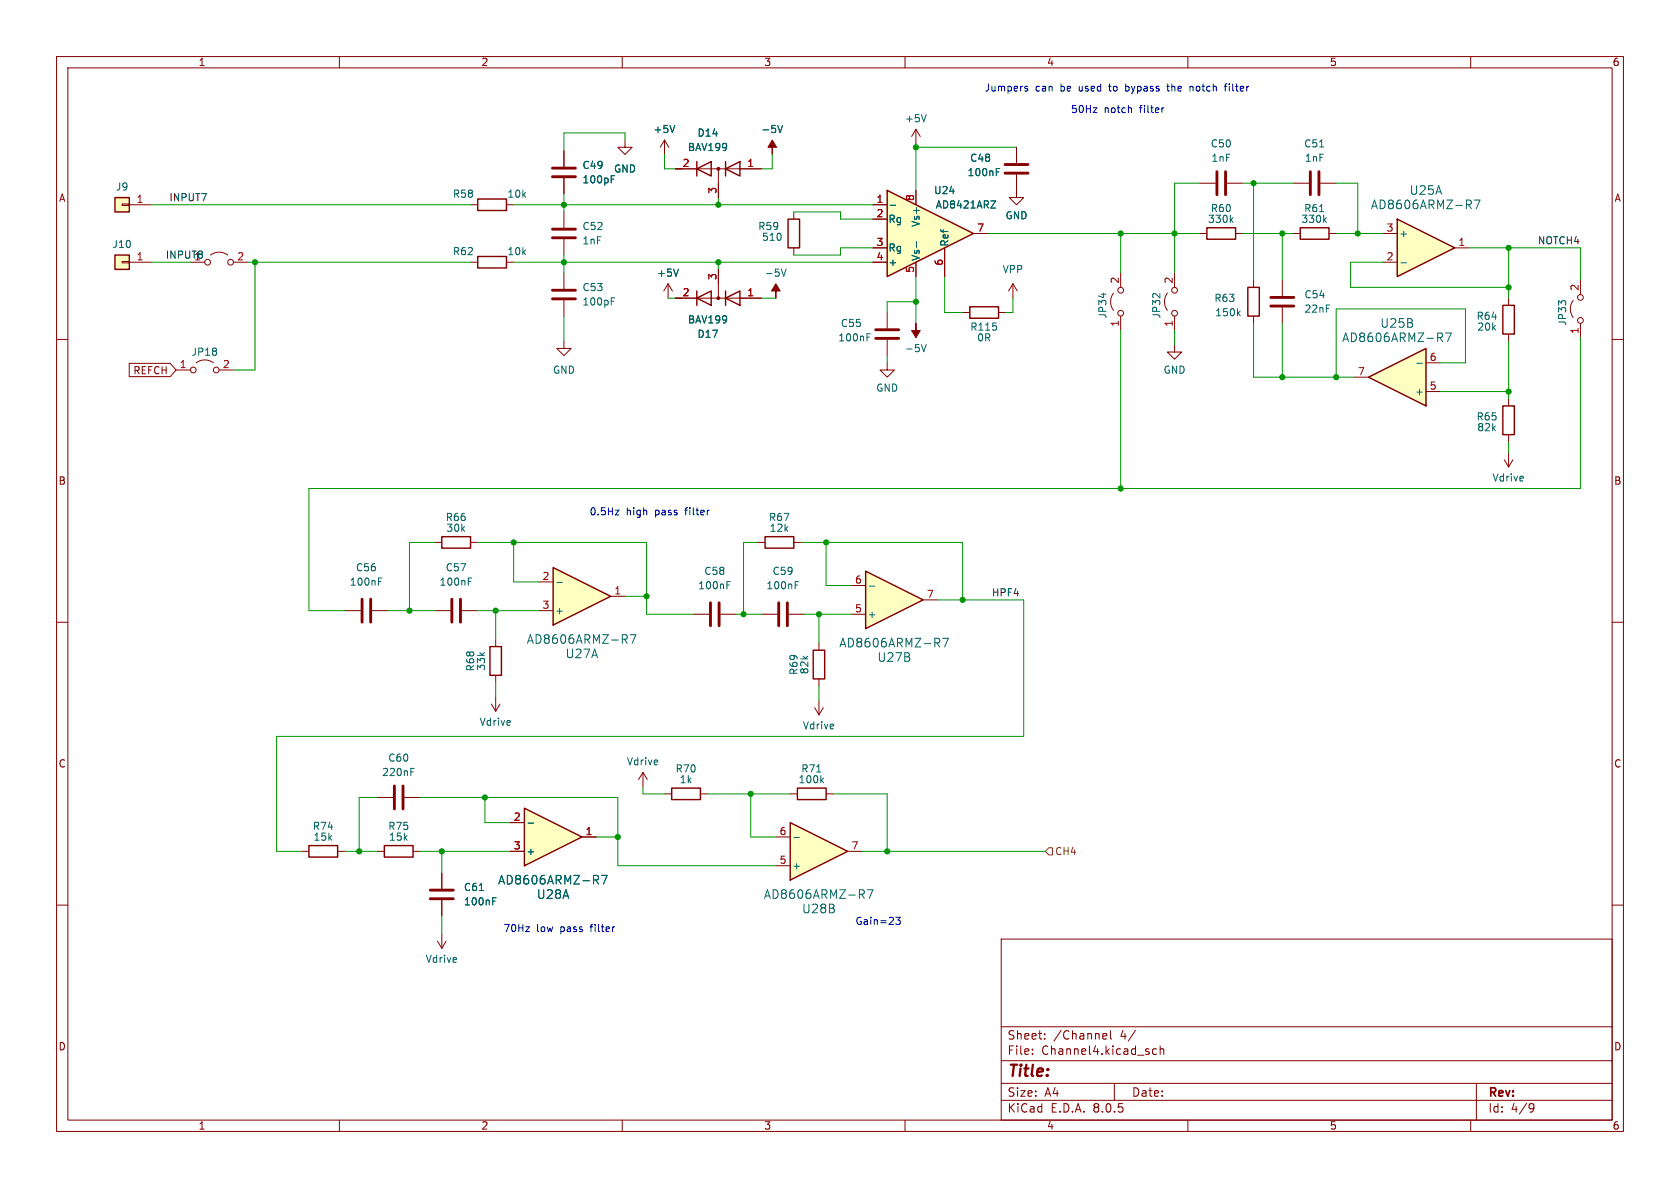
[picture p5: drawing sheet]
<svg xmlns="http://www.w3.org/2000/svg" width="297mm" height="210mm" viewBox="0 0 297 210" stroke-linecap="round" stroke-linejoin="round" font-family="sans-serif">
<g fill="none" stroke="#840000" stroke-width=".18">
<path d="M10 10h277v190h-277zM12 12h273v186h-273zM60 10v2M110 10v2M160 10v2M210 10v2M260 10v2M10 60h2M285 60h2M10 110h2M285 110h2M10 160h2"/>
<path d="M285 160h2M177 166h108v32h-108zM60 198v2M110 198v2M160 198v2M177 194.5h108M177 191.5h108M177 187.5h108M177 181.5h108M182.5 186.3v.1M182.5 185.5v.1M184.7 183.6v.1"/>
<path d="M184.7 182.8v.1M195.2 182.7l.4 .1 .1 .3-.7 .1M195.6 183.6l-.4 .1M196.3 182.2v1.3l.2 .2M197 191.5v3M200.7 182.1l-1.2 2M204.5 185.5l-.5-.1-.3 .3v.4l.2 .2h.6M205.1 185.5l.2-.1 .4 .1v.9M205.1 184.9v1.5M210 198v2M260 198v2M261 191.5v6.5"/>
<path d="M270.6 195.1l.5 .1a.99 .99 0 0 1-.4 1.4h-.2M271.2 195.7l-.3 .3h-.3"/>
</g>
<path d="M97.8 100.3l10.1 5.1-10.1 5.1z" fill="#ffffc2"/>
<path d="M265.7 54h2v5.1h-2zM97.8 100.3l10.1 5.1-10.1 5.1z" fill="none" stroke="#840000" stroke-width=".25"/>
<g fill="none" stroke="#840000" stroke-width=".18">
<path d="M99.7 26.7v2.8M99.7 31.5v2.8M99.7 37.5v2.8M99.7 42.3v2.8M266.7 52.7v1.3M266.7 59.1v1.2M278.1 53.1a2.53 2.53 0 0 0 0 3M279.4 49.5v2.6M279.4 57.2v2.5M95.2 102.9h2.6M95.2 108h2.6M107.9 105.4h2.6"/>
<path d="M113.7 136.5l-.8 1.3M113.7 136.5v2.6M113.7 136.5l.7 1.3"/>
<circle cx="279.4" cy="56.6" r=".51"/>
<circle cx="279.4" cy="52.6" r=".51"/>
</g>
<path d="M108.1 31.7h.4M98.4 103h1M110.4 113l.5 .7M110.7 112.3l.2 .2-.2 .4M111.4 112.2h1l-.6 1.5" fill="none" stroke="#006464" stroke-width=".18"/>
<path d="M97.7 31.2h4M97.7 29.7h4M97.7 42h4M97.7 40.5h4" fill="none" stroke="#840000" stroke-width=".51"/>
<path d="M247 38.7l10.2 5.1-10.2 5.1z" fill="#ffffc2"/>
<path d="M247 38.7l10.2 5.1-10.2 5.1zM171.4 54.2h5.1v2.1h-5.1zM265.7 71.8h2v5h-2z" fill="none" stroke="#840000" stroke-width=".25"/>
<path d="M170.2 55.2h1.2M176.5 55.2h1.3M244.5 46.4h2.5M244.5 41.3h2.5M257.2 43.8h2.5M266.7 70.5v1.3M266.7 76.8v1.3M122.6 108.6h2.7M127.4 108.6h2.8M86.9 124.5l.7 1.2M87.6 123.2v2.5M88.4 124.5l-.8 1.2" fill="none" stroke="#840000" stroke-width=".18"/>
<path d="M259.6 36.2l.5 .7M260 35.4l.1 .3-.1 .4M260.6 35.4h1l-.6 1.5M247.7 46.5h.9M128.5 103.4h.4M128.5 102.8h.6" fill="none" stroke="#006464" stroke-width=".18"/>
<path d="M125.6 106.6v4M127.1 106.6v4" fill="none" stroke="#840000" stroke-width=".51"/>
<path d="M20.3 45.1h2.6v2.5h-2.6z" fill="#ffffc2"/>
<path d="M21.6 46.2h1.3v.3h-1.3zM22.9 46.4h3.8" fill="none" stroke="#840000" stroke-width=".18"/>
<path d="M20.3 45.1h2.6v2.5h-2.6z" fill="none" stroke="#840000" stroke-width=".25"/>
<path d="M20.3 34.9h2.6v2.6h-2.6z" fill="#ffffc2"/>
<path d="M21.6 36.1h1.3v.2h-1.3zM22.9 36.2h3.8" fill="none" stroke="#840000" stroke-width=".18"/>
<path d="M20.3 34.9h2.6v2.6h-2.6z" fill="none" stroke="#840000" stroke-width=".25"/>
<path d="M92.7 142.9l10.2 5.1-10.2 5z" fill="#ffffc2"/>
<path d="M92.7 142.9l10.2 5.1-10.2 5z" fill="none" stroke="#840000" stroke-width=".25"/>
<g fill="none" stroke="#840000" stroke-width=".18">
<path d="M161.9 22.9l-.7 1.2M161.9 22.9v2.5M161.9 22.9l.8 1.2M33.7 46.4h2.5M37.2 45.1a2.54 2.54 0 0 1 3.1 0M41.3 46.4h2.5M31.1 65.4h2.6M34.7 64.1a2.54 2.54 0 0 1 3 0M38.7 65.4h2.6M90.2 145.4h2.5M90.2 150.5h2.5M102.9 148h2.5"/>
<circle cx="36.7" cy="46.4" r=".51"/>
<circle cx="40.8" cy="46.4" r=".51"/>
<circle cx="34.2" cy="65.4" r=".51"/>
<circle cx="38.2" cy="65.4" r=".51"/>
</g>
<path d="M163.7 20.3l-.4 1.2M93.4 145.5h.9M105.3 155.5l.5 .8M105.7 154.8l.1 .2-.1 .5M106.3 154.7h1l-.6 1.6" fill="none" stroke="#006464" stroke-width=".18"/>
<path d="M241.9 66.7l10.2-5.1v10.2z" fill="#ffffc2"/>
<path d="M241.9 66.7l10.2-5.1v10.2zM118.7 139.3h5.1v2.1h-5.1z" fill="none" stroke="#840000" stroke-width=".25"/>
<path d="M239.4 66.7h2.5M252.1 69.2h2.5M252.1 64.1h2.5M117.5 140.3h1.2M123.8 140.3h1.3" fill="none" stroke="#840000" stroke-width=".18"/>
<path d="M254.5 59.7l.5 .7M254.9 58.9l.1 .3-.1 .4M255.5 58.9h1.1l-.7 1.5M250.5 64.2h.9" fill="none" stroke="#006464" stroke-width=".18"/>
<path d="M139.7 145.4l10.2 5.1-10.2 5.1z" fill="#ffffc2"/>
<path d="M141 139.3h5v2.1h-5zM139.7 145.4l10.2 5.1-10.2 5.1z" fill="none" stroke="#840000" stroke-width=".25"/>
<path d="M137.2 153h2.5M137.2 148h2.5M139.7 140.3h1.3M146 140.3h1.3M149.9 150.5h2.5" fill="none" stroke="#840000" stroke-width=".18"/>
<path d="M144.4 136.5h.7M145.2 137.9l.4 .5M145.6 137.5l-.5 .5M140.4 148.1h.9M152.3 158.1l.5 .7M152.7 157.4l.1 .2-.1 .4M153.3 157.3h1l-.6 1.5" fill="none" stroke="#006464" stroke-width=".18"/>
<path d="M153 101l10.2 5-10.2 5.1z" fill="#ffffc2"/>
<path d="M143.8 114.9h2v5.1h-2zM153 101l10.2 5-10.2 5.1z" fill="none" stroke="#840000" stroke-width=".25"/>
<g fill="none" stroke="#840000" stroke-width=".18">
<path d="M179.7 30.9v4h1.3l-1.3 1.3-1.3-1.3h1.3M179.7 26v2.8M99.7 48.3v2.8M99.7 53.1v2.8M99.7 60.3v1.3h1.3l-1.3 1.3-1.3-1.3h1.3M265.9 81.3l.8 1.3M266.7 80v2.6M267.5 81.3l-.8 1.3M134.6 108.6h2.8M139.4 108.6h2.8M144.8 113.7v1.2M150.5 108.6h2.5"/>
<path d="M150.5 103.5h2.5M163.2 106h2.5M144 125.1l.8 1.3M144.8 120v1.3M144.8 123.8v2.6M145.5 125.1l-.7 1.3"/>
</g>
<path d="M176.1 30.4h.5M176.1 29.8h.6M108.1 53.3h.4M108.1 52.6h.6M140.6 103.4h.4M140.6 102.8h.6M153.7 103.6h1M165.6 113.6l.5 .8M166 112.9l.1 .2-.1 .5M166.6 112.8h1.1l-.7 1.6" fill="none" stroke="#006464" stroke-width=".18"/>
<path d="M177.7 29.1h4M177.7 30.6h4M97.7 52.8h4M97.7 51.3h4M137.7 106.6v4M139.2 106.6v4" fill="none" stroke="#840000" stroke-width=".51"/>
<path d="M156.8 33.7l15.3 7.6-15.3 7.6z" fill="#ffffc2"/>
<g fill="none" stroke="#840000" stroke-width=".25">
<path d="M84.5 35.2h5v2h-5zM123.2 28.6v2.5M123.2 29.8l2.5-1.2v2.5zM128.3 28.6v2.5M128.3 29.8l2.5-1.2v2.5zM139.3 38.7h2.1v5.1h-2.1zM156.8 33.7l15.3 7.6-15.3 7.6zM84.5 45.3h5v2.1h-5zM123.2 51.4v2.6M123.2 52.7l2.5-1.3v2.6zM128.3 51.4v2.6M128.3 52.7l2.5-1.3v2.6z"/>
<path d="M213.4 40.3h5v2h-5zM220.6 50.8h2v5.1h-2zM229.9 40.3h5v2h-5zM78.1 94.9h5.1v2h-5.1zM135.3 94.9h5v2h-5zM86.6 114.3h2v5.1h-2zM54.6 149.5h5.1v2h-5.1zM67.9 149.5h5.1v2h-5.1z"/>
</g>
<g fill="none" stroke="#840000" stroke-width=".18">
<path d="M83.2 36.2h1.3M89.5 36.2h1.3M99.7 26.7v2.8M99.7 31.5v2.8M110.5 24.8v1.2h1.3l-1.3 1.3-1.3-1.3h1.3M117.5 24.8l-.8 1.2M117.5 24.8v2.5M117.5 24.8l.7 1.2M119.4 29.8h15.2M127 29.8v5.1M140.3 37.5v1.2M154.3 36.2h2.5"/>
<path d="M154.3 38.7h2.5M161.9 33.7v2.5M179.7 26v2.8M179.7 30.9v2.8M212.1 32.4h2.8M216.9 32.4h2.8M228.6 32.4h2.8M233.4 32.4h2.8M83.2 46.4h1.3M89.5 46.4h1.3M118.1 50.2l-.8 1.2M118.1 50.2v2.5"/>
<path d="M118.1 50.2l.8 1.2M119.4 52.7h15.2M127 47.6v5.1M140.3 43.8v1.3M154.3 43.8h2.5M154.3 46.4h2.5M156.8 55.2v2.8M161.9 46.4v2.5M167 43.8v5.1M172.1 41.3h2.5M179.1 50.2l-.8 1.2M179.1 50.2v2.5"/>
<path d="M179.1 50.2l.7 1.2M196.8 51.8a2.54 2.54 0 0 0 0 3.1M198.1 48.3v2.5M198.1 55.9v2.5M206.4 51.8a2.54 2.54 0 0 0 0 3.1M207.6 48.3v2.5M207.6 55.9v2.5M212.1 41.3h1.3M218.4 41.3h1.3M221.6 49.5v1.3M221.6 55.9v1.3M226.7 49.5v2.8"/>
<path d="M226.7 54.4v2.8M228.6 41.3h1.3M234.9 41.3h1.3M22.8 64.2h7.3l1 1.2-1 1.2h-7.3zM156.8 64.1v1.3h1.3l-1.3 1.3-1.2-1.3h1.2M156.8 60.1v2.8M207.6 61v1.2h1.3l-1.3 1.3-1.2-1.3h1.2M76.8 95.9h1.3M83.2 95.9h1.3M134 95.9h1.3M140.3 95.9h1.3M61 108h2.8"/>
<path d="M65.8 108h2.8M76.8 108h2.8M81.7 108h2.8M87.6 113v1.3M87.6 119.4v1.3M53.3 150.5h1.3M59.7 150.5h1.3M66.7 150.5h1.2M66.7 141h2.8M71.5 141h2.8M73 150.5h1.3M78.1 154.3v2.8"/>
<path d="M78.1 159.1v2.8M90.2 150.5h2.5M90.2 145.4h2.5M102.9 148h2.5M77.3 166.4l.8 1.2M78.1 165.1v2.5M78.9 166.4l-.8 1.2"/>
<circle cx="198.1" cy="51.3" r=".51"/>
<circle cx="198.1" cy="55.4" r=".51"/>
<circle cx="207.6" cy="51.3" r=".51"/>
<circle cx="207.6" cy="55.4" r=".51"/>
</g>
<g fill="none" stroke="#006464" stroke-width=".18">
<path d="M108.1 31.7h.4M119.3 22.2l-.4 1.2M137.5 22.2l.4 1.2 .4-1.2M157.4 36.3h.9M175.2 35.5h.8l-.8 1.3h.8M176.1 30.4h.5M176.1 29.8h.6M217.6 38.8l.4 .5M218 38.5l-.5 .5M233.3 37.4h.7M233.3 26h.7M234.1 38.8l.4 .5"/>
<path d="M234.5 38.5l-.5 .5M119.9 47.6l-.4 1.2M138.1 47.6l.5 1.2 .4-1.2M153.3 59.6h.4M153.3 59h.6M162 42.7v1M218.9 55.3l.4 .5M219.3 55l-.5 .5M162.9 60.9l.4 1.3 .4-1.3M66.9 102.8h.4M66.9 102.2h.6M82.8 102.8h.4"/>
<path d="M82.8 102.2h.6M72.6 136.4h.5M72.6 135.8h.6M84.7 157.4h.8M87.1 159.3h.4M87.1 158.7h.6M93.4 145.5h.9M105.3 155.5l.5 .8M105.7 154.8l.1 .2-.1 .5M106.3 154.7h1l-.6 1.6"/>
</g>
<g fill="none" stroke="#840000" stroke-width=".51">
<path d="M215.1 30.4v4M216.7 30.4v4M231.6 30.4v4M233.2 30.4v4M154.8 58.3h4.1M154.8 59.8h4.1M224.7 52.6h4M224.7 54.1h4M64 105.9v4.1M65.5 105.9v4.1M79.9 105.9v4.1M81.4 105.9v4.1"/>
<path d="M69.7 138.9v4.1M71.2 138.9v4.1M76.1 157.4h4M76.1 158.9h4"/>
</g>
<g fill="#840000" stroke="#840000" stroke-width=".18">
<path d="M161.9 57.2v1.2h.8l-.8 1.3-.7-1.3h.7z"/>
<path d="M137.2 50.2l.7 1.2h-.7v1.3v-1.3h-.8z"/>
<path d="M136.5 24.8l.8 1.2h-.8v1.3v-1.3h-.7z"/>
<circle cx="127" cy="52.7" r=".25"/>
<circle cx="127" cy="29.8" r=".25"/>
</g>
<path d="M185.4 149.9h.7v1.2h-.7l-.6-.6z" fill="none" stroke="#725600" stroke-width=".18"/>
<g fill="none" stroke="#0000c2" stroke-width=".18">
<path d="M181.2 15.6l.5 .3-.1 .1-.3 .1M181.2 15.3h.4M193.3 19.1h.6l-.6 .8h.6M199 14.8v1.3M199 16l.1 .1M199.1 15.2l-.1 .1M200 19.1v.8M205.8 19.1h-.3M206.3 15.2h.4M206.4 14.8v1.1l.3 .2M210.4 15.4l.3-.2 .2 .2M210.4 15.2v.9"/>
<path d="M216.4 15.2h.5M216.9 14.8l-.3 .2v1.1M108.8 90.2h.6l-.6 .8h.6M125.3 90.2h.1M92.9 163.8h.7l-.7 .9h.7M108.5 163.8h.2M158.4 162.1h.8l-.5 .5 .4 .2v.5l-.2 .1-.5-.1"/>
</g>
<g fill="none" stroke="#009600" stroke-width=".18">
<path d="M26.7 36.2h56.5M90.8 36.2h63.5M99.7 34.3v3.2M110.5 24.8v-1.3h-10.8v3.2M117.5 27.3v2.5h1.9M127 34.9v1.3M136.5 27.3v2.5h-1.9M140.3 37.5h8.3v1.2h5.7M161.9 25.4v8.3M161.9 26h17.8M212.1 32.4h-4.5v15.9M219.7 32.4h8.9"/>
<path d="M221.6 32.4v17.1M236.2 32.4h3.8v8.9M26.7 46.4h7M43.8 46.4h39.4M45.1 46.4v19h-3.8M90.8 46.4h63.5M99.7 45.1v3.2M99.7 55.9v4.4M118.1 52.7h1.3M127 46.4v1.2M134.6 52.7h2.6M154.3 43.8h-5.7v1.3h-8.3"/>
<path d="M161.9 53.3h-5.1v1.9M161.9 48.9v8.3M167 48.9v6.3h3.2M174.6 41.3h37.5M179.1 52.7v2.5h-1.3M198.1 41.3v7M198.1 58.4v28M207.6 58.4v2.6M219.7 41.3h8.9M221.6 57.2v9.5h17.8M226.7 41.3v8.2M226.7 57.2v9.5"/>
<path d="M236.2 41.3h8.3M244.5 46.4h-5.7v4.4h27.9M259.7 43.8h19.7v5.7M266.7 43.8v8.9M279.4 59.7v26.7h-224.8v21.6h6.4M156.8 62.9v1.2M254.6 64.1h4.5v-9.5h-22.9v12.1M254.6 69.2h12.1M266.7 60.3v10.2M266.7 78.1v1.9M76.8 95.9h-4.4v12.1M84.5 95.9h29.8v12.7h8.3"/>
<path d="M90.8 95.9v7h4.4M134 95.9h-2.6v12.7M141.6 95.9h28.6v10.1M146 95.9v7.6h4.5M68.6 108h8.2M84.5 108h10.7M87.6 108v5M110.5 105.4h3.8M130.2 108.6h4.4M142.2 108.6h8.3M144.8 108.6v5.1M165.7 106h15.3v24.2h-132.1v20.3h4.4"/>
<path d="M87.6 120.7v2.5M113.7 139.1v1.2h3.8M144.8 121.3v2.5M61 150.5h5.7M66.7 141h-3.2v9.5M74.3 141h34.9v12h28M74.3 150.5h15.9M78.1 150.5v3.8M85.7 141v4.4h4.5M105.4 148h3.8M125.1 140.3h14.6M132.7 140.3v7.7h4.5"/>
<path d="M147.3 140.3h9.5v10.2M152.4 150.5h32.4M78.1 161.9v3.2"/>
</g>
<g fill="#009600" stroke="#009600" stroke-width=".18">
<circle cx="109.2" cy="148" r=".46"/>
<circle cx="85.7" cy="141" r=".46"/>
<circle cx="90.8" cy="95.9" r=".46"/>
<circle cx="114.3" cy="105.4" r=".46"/>
<circle cx="72.4" cy="108" r=".46"/>
<circle cx="87.6" cy="108" r=".46"/>
<circle cx="131.4" cy="108.6" r=".46"/>
<circle cx="132.7" cy="140.3" r=".46"/>
<circle cx="156.8" cy="150.5" r=".46"/>
<circle cx="144.8" cy="108.6" r=".46"/>
<circle cx="146" cy="95.9" r=".46"/>
<circle cx="99.7" cy="46.4" r=".46"/>
<circle cx="45.1" cy="46.4" r=".46"/>
<circle cx="63.5" cy="150.5" r=".46"/>
<circle cx="78.1" cy="150.5" r=".46"/>
<circle cx="99.7" cy="36.2" r=".46"/>
<circle cx="127" cy="36.2" r=".46"/>
<circle cx="127" cy="46.4" r=".46"/>
<circle cx="226.7" cy="41.3" r=".46"/>
<circle cx="240" cy="41.3" r=".46"/>
<circle cx="226.7" cy="66.7" r=".46"/>
<circle cx="236.2" cy="66.7" r=".46"/>
<circle cx="221.6" cy="32.4" r=".46"/>
<circle cx="170.2" cy="106" r=".46"/>
<circle cx="198.1" cy="86.4" r=".46"/>
<circle cx="198.1" cy="41.3" r=".46"/>
<circle cx="161.9" cy="26" r=".46"/>
<circle cx="161.9" cy="53.3" r=".46"/>
<circle cx="207.6" cy="41.3" r=".46"/>
<circle cx="266.7" cy="43.8" r=".46"/>
<circle cx="266.7" cy="50.8" r=".46"/>
<circle cx="266.7" cy="69.2" r=".46"/>
</g>
<text font-size="2.8" fill="#840000" x="178" y="190.9">Title:</text>
<g font-size="2.1" fill="#006464">
<text x="249.1" y="34.6">U25A</text>
<text x="242.3" y="37.2">AD8606ARMZ-R7</text>
<text x="243.9" y="58.1">U25B</text>
<text x="237.2" y="60.7">AD8606ARMZ-R7</text>
<text x="93" y="114">AD8606ARMZ-R7</text>
<text x="99.9" y="116.6">U27A</text>
<text x="148.3" y="114.7">AD8606ARMZ-R7</text>
<text x="155" y="117.2">U27B</text>
<text x="88" y="156.6">AD8606ARMZ-R7</text>
<text x="94.8" y="159.1">U28A</text>
<text x="134.9" y="159.1">AD8606ARMZ-R7</text>
<text x="141.7" y="161.6">U28B</text>
</g>
<g font-size="2.1" fill="#840000">
<text x="178" y="184">Sheet:</text>
<text x="186.2" y="184">/Channel</text>
<text x="198.1" y="184">4/</text>
<text x="178" y="186.7">File:</text>
<text x="184.1" y="186.7">Channel4.kicad_sch</text>
<text x="178" y="196.9">KiCad</text>
<text x="178" y="194.1">Size:</text>
<text x="184.7" y="194.1">A4</text>
<text x="185.7" y="196.9">E.D.A.</text>
<text x="193.3" y="196.9">8.0.5</text>
<text x="200" y="194.1">Date:</text>
<text x="263" y="194.3">Rev:</text>
<text x="263" y="196.9">Id:</text>
<text x="267.1" y="196.9">4/9</text>
</g>
<g font-size="1.8" fill="#840000">
<text x="35" y="11.9">1</text>
<text x="85" y="11.9">2</text>
<text x="135" y="11.9">3</text>
<text x="185" y="11.9">4</text>
<text x="235" y="11.9">5</text>
<text x="285" y="11.9">6</text>
<text x="10.3" y="35.9">A</text>
<text x="285.3" y="35.9">A</text>
<text x="23.5" y="66.4">REFCH</text>
<text x="10.3" y="85.9">B</text>
<text x="285.3" y="85.9">B</text>
<text x="10.3" y="135.9">C</text>
<text x="285.3" y="135.9">C</text>
<text x="10.3" y="185.9">D</text>
<text x="285.3" y="185.9">D</text>
<text x="35" y="199.9">1</text>
<text x="85" y="199.9">2</text>
<text x="135" y="199.9">3</text>
<text x="185" y="199.9">4</text>
<text x="235" y="199.9">5</text>
<text x="285" y="199.9">6</text>
</g>
<g font-size="1.8" fill="#0000c2">
<text x="174" y="16.3">Jumpers</text>
<text x="183" y="16.3">can</text>
<text x="187.6" y="16.3">be</text>
<text x="191" y="16.3">used</text>
<text x="196.6" y="16.3">to</text>
<text x="199.6" y="16.3">bypass</text>
<text x="207.3" y="16.3">the</text>
<text x="211.4" y="16.3">notch</text>
<text x="217.8" y="16.3">filter</text>
<text x="189.2" y="20.1">50Hz</text>
<text x="195.2" y="20.1">notch</text>
<text x="201.6" y="20.1">filter</text>
<text x="104.1" y="91.2">0.5Hz</text>
<text x="110.7" y="91.2">high</text>
<text x="115.9" y="91.2">pass</text>
<text x="121.4" y="91.2">filter</text>
<text x="88.9" y="164.9">70Hz</text>
<text x="94.8" y="164.9">low</text>
<text x="99.2" y="164.9">pass</text>
<text x="104.7" y="164.9">filter</text>
<text x="151.1" y="163.6">Gain=23</text>
</g>
<g font-size="1.8" fill="#006464">
<text x="115.4" y="23.7">+5V</text>
<text x="134.5" y="23.7">-5V</text>
<text x="159.9" y="21.8">+5V</text>
<text x="121.5" y="26.9">BAV199</text>
<text x="123.2" y="24.4">D14</text>
<text x="171.4" y="28.8">C48</text>
<text x="214" y="26.3">C50</text>
<text x="214.1" y="28.8">1nF</text>
<text x="230.5" y="26.3">C51</text>
<text x="230.6" y="28.8">1nF</text>
<text x="20.4" y="33.9">J9</text>
<text x="80" y="35.2">R58</text>
<text x="89.6" y="35.2">10k</text>
<text x="102.9" y="32.6">100pF</text>
<text x="102.9" y="30.1">C49</text>
<text x="108.5" y="30.7">GND</text>
<text x="165" y="34.5">U24</text>
<text x="171" y="31.3">100nF</text>
<text x="102.9" y="40.9">C52</text>
<text x="133.9" y="40.9">R59</text>
<text x="157" y="39.6">Rg</text>
<text x="162.8" y="40.2" transform="rotate(-90 162.8 40.2)">Vs+</text>
<text x="165.3" y="37.1">AD8421ARZ</text>
<text x="177.7" y="39">GND</text>
<text x="213.5" y="39.6">330k</text>
<text x="214" y="37.7">R60</text>
<text x="230" y="39.6">330k</text>
<text x="230.5" y="37.7">R61</text>
<text x="19.8" y="44">J10</text>
<text x="80" y="45.3">R62</text>
<text x="89.6" y="45.3">10k</text>
<text x="102.9" y="43.4">1nF</text>
<text x="134.6" y="42.8">510</text>
<text x="157" y="44.7">Rg</text>
<text x="157" y="47.2">+</text>
<text x="162.8" y="46.2" transform="rotate(-90 162.8 46.2)">Vs-</text>
<text x="167.9" y="43.7" transform="rotate(-90 167.9 43.7)">Ref</text>
<text x="247.3" y="42.1">+</text>
<text x="102.9" y="51.7">C53</text>
<text x="116.1" y="49.1">+5V</text>
<text x="135.1" y="49.1">-5V</text>
<text x="177.2" y="48.5">VPP</text>
<text x="214.6" y="53.6">R63</text>
<text x="230.5" y="52.9">C54</text>
<text x="102.9" y="54.2">100pF</text>
<text x="121.5" y="57.4">BAV199</text>
<text x="123.2" y="59.9">D17</text>
<text x="148.5" y="58">C55</text>
<text x="171.4" y="58.6">R115</text>
<text x="195.8" y="56.4" transform="rotate(-90 195.8 56.4)">JP34</text>
<text x="205.3" y="56.4" transform="rotate(-90 205.3 56.4)">JP32</text>
<text x="214.7" y="56.1">150k</text>
<text x="230.5" y="55.5">22nF</text>
<text x="260.9" y="56.7">R64</text>
<text x="261.1" y="58.6">20k</text>
<text x="277.1" y="57.7" transform="rotate(-90 277.1 57.7)">JP33</text>
<text x="33.8" y="63.1">JP18</text>
<text x="148.1" y="60.6">100nF</text>
<text x="159.9" y="62.5">-5V</text>
<text x="172.6" y="60.6">0R</text>
<text x="97.7" y="66.3">GND</text>
<text x="154.8" y="69.4">GND</text>
<text x="205.6" y="66.3">GND</text>
<text x="250.1" y="70.1">+</text>
<text x="260.9" y="74.5">R65</text>
<text x="261.1" y="76.4">82k</text>
<text x="263.8" y="85.3">Vdrive</text>
<text x="78.7" y="92.3">R66</text>
<text x="78.8" y="94.2">30k</text>
<text x="135.8" y="92.3">R67</text>
<text x="136" y="94.2">12k</text>
<text x="62.8" y="101.2">C56</text>
<text x="78.7" y="101.2">C57</text>
<text x="124.4" y="101.8">C58</text>
<text x="136.5" y="101.8">C59</text>
<text x="61.7" y="103.7">100nF</text>
<text x="77.6" y="103.7">100nF</text>
<text x="123.3" y="104.4">100nF</text>
<text x="135.4" y="104.4">100nF</text>
<text x="98" y="108.8">+</text>
<text x="153.3" y="109.4">+</text>
<text x="84" y="118.8" transform="rotate(-90 84 118.8)">R68</text>
<text x="86" y="118.7" transform="rotate(-90 86 118.7)">33k</text>
<text x="141.2" y="119.4" transform="rotate(-90 141.2 119.4)">R69</text>
<text x="143.1" y="119.3" transform="rotate(-90 143.1 119.3)">82k</text>
<text x="84.7" y="128.5">Vdrive</text>
<text x="141.8" y="129.1">Vdrive</text>
<text x="67.5" y="137.4">220nF</text>
<text x="68.5" y="134.8">C60</text>
<text x="110.7" y="135.5">Vdrive</text>
<text x="119.3" y="136.8">R70</text>
<text x="141.6" y="136.8">R71</text>
<text x="120.1" y="138.7">1k</text>
<text x="141.1" y="138.7">100k</text>
<text x="55.2" y="146.9">R74</text>
<text x="55.3" y="148.8">15k</text>
<text x="68.5" y="146.9">R75</text>
<text x="68.7" y="148.8">15k</text>
<text x="93" y="151.4">+</text>
<text x="140" y="153.9">+</text>
<text x="81.9" y="160.2">100nF</text>
<text x="81.9" y="157.7">C61</text>
<text x="75.2" y="170.4">Vdrive</text>
</g>
<g font-size="1.8" fill="#a90000">
<text x="120.6" y="29.6">2</text>
<text x="132" y="29.6">1</text>
<text x="24.1" y="35.9">1</text>
<text x="126.7" y="34.4" transform="rotate(-90 126.7 34.4)">3</text>
<text x="154.9" y="35.9">1</text>
<text x="161.7" y="35.6" transform="rotate(-90 161.7 35.6)">8</text>
<text x="154.9" y="38.5">2</text>
<text x="172.6" y="41">7</text>
<text x="245" y="41">3</text>
<text x="24.1" y="46.1">1</text>
<text x="41.8" y="46.1">2</text>
<text x="154.9" y="43.6">3</text>
<text x="154.9" y="46.1">4</text>
<text x="166.8" y="47.1" transform="rotate(-90 166.8 47.1)">6</text>
<text x="245" y="46.1">2</text>
<text x="257.7" y="43.6">1</text>
<text x="120.6" y="52.5">2</text>
<text x="126.7" y="49.6" transform="rotate(-90 126.7 49.6)">3</text>
<text x="132" y="52.5">1</text>
<text x="161.7" y="48.3" transform="rotate(-90 161.7 48.3)">5</text>
<text x="197.9" y="50.2" transform="rotate(-90 197.9 50.2)">2</text>
<text x="207.4" y="50.2" transform="rotate(-90 207.4 50.2)">2</text>
<text x="279.1" y="51.5" transform="rotate(-90 279.1 51.5)">2</text>
<text x="197.9" y="57.9" transform="rotate(-90 197.9 57.9)">1</text>
<text x="207.4" y="57.9" transform="rotate(-90 207.4 57.9)">1</text>
<text x="279.1" y="59.1" transform="rotate(-90 279.1 59.1)">1</text>
<text x="31.7" y="65.2">1</text>
<text x="39.3" y="65.2">2</text>
<text x="252.7" y="63.9">6</text>
<text x="240" y="66.4">7</text>
<text x="252.7" y="69">5</text>
<text x="95.8" y="102.6">2</text>
<text x="95.8" y="107.7">3</text>
<text x="108.5" y="105.2">1</text>
<text x="151.1" y="103.3">6</text>
<text x="163.8" y="105.8">7</text>
<text x="151.1" y="108.3">5</text>
<text x="90.7" y="145.2">2</text>
<text x="103.4" y="147.7">1</text>
<text x="137.7" y="147.7">6</text>
<text x="90.7" y="150.2">3</text>
<text x="137.7" y="152.8">5</text>
<text x="150.4" y="150.2">7</text>
</g>
<g font-size="1.8" fill="#0f0f0f">
<text x="29.8" y="35.7">INPUT7</text>
<text x="29.2" y="45.8">INPUT8</text>
<text x="34.2" y="46.1">1</text>
<text x="271.8" y="43.3">NOTCH4</text>
<text x="175.3" y="105.5">HPF4</text>
</g>
<text font-size="1.8" fill="#725600" x="186.4" y="151.4">CH4</text>
</svg>
